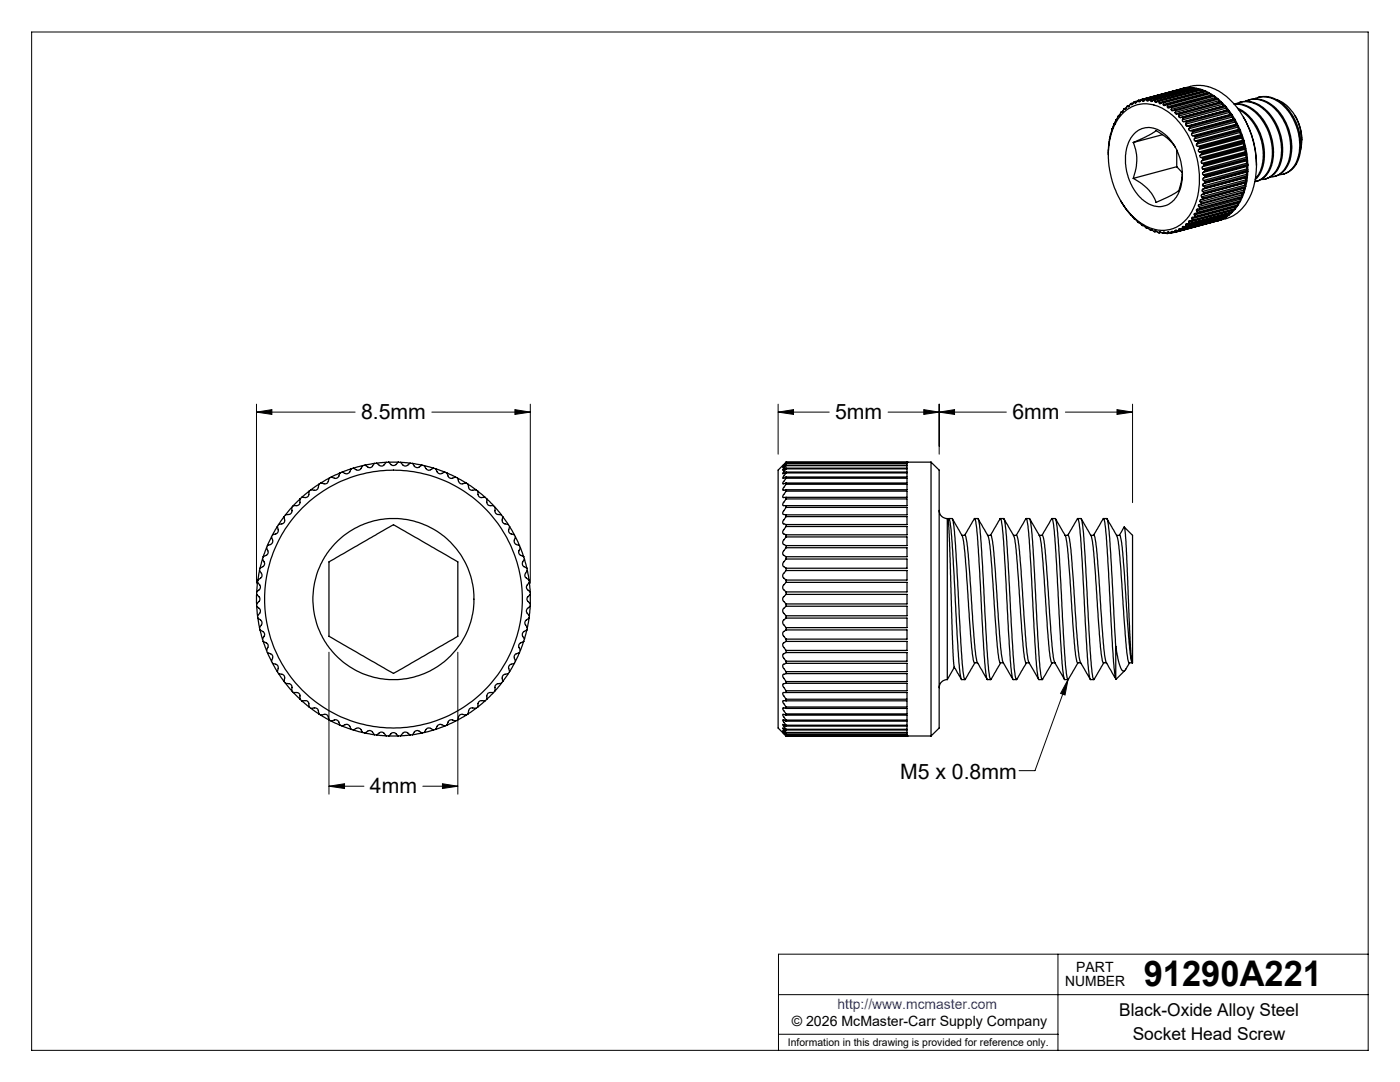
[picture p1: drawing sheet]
<svg xmlns="http://www.w3.org/2000/svg" width="279mm" height="216mm" viewBox="0 0 279 216" stroke-linecap="round" stroke-linejoin="round" font-family="sans-serif">
<g fill="none" stroke="#000" stroke-width=".2">
<path d="M6.3 6.4h266.7v203.2h-266.7zM51.2 82.2l3.1-.5v1zM51.2 80.6v35.8M51.2 82.2h19.7M86.2 82.2h19.6M102.8 81.7l3 .5-3 .5zM105.8 80.6v35.8M155.3 82.2l3.1-.5v1zM155.3 82.2h10.2M155.3 80.6v10M177.2 82.2h23.6M184.4 81.7l3 .5-3 .5z"/>
<path d="M187.4 82.2l3.1-.5v1zM187.4 80.6v10M212.6 82.2h13.4M222.9 81.7l3.1 .5-3.1 .5zM226 80.6v19.7M65.7 130.1v28.4M91.4 130.1v28.4M213.1 135.6l-.6 3.1-.8-.3zM213.1 135.6l-6.5 18.2h-3.2M65.7 156.9l3.1-.5v.9zM65.7 156.9h6.9M84.4 156.9h7"/>
<path d="M88.3 156.4l3.1 .5-3.1 .4zM155.4 198.5h117.6M211.1 190.4v19.2M273 190.4h-117.6v19.2M155.4 206.4h55.7"/>
</g>
<g fill="none" stroke="#000" stroke-width=".25">
<path d="M227.9 19.9l.1-.1 .1 .3M227.9 19.9l-.3 .3M228.7 19.8l-.4 .3h-.2M228.8 19.8h-.1M228.8 19.8v.2M229.4 19.9l-.6 .1M229.5 19.8l-.5 .4-.2-.2M229.5 19.8h.2M229.7 19.8v.3M230.3 19.9l-.6 .2M230.3 19.9l-.4 .3-.2-.1M230.3 19.9h.2"/>
<path d="M230.5 19.9v.3M235.8 17.7l.6-.1-8.5 2.3M235.8 17.7h.1M235.8 17.7l1.8-.4a8.4 8.4 0 0 1 8.1 2.8 18.5 18.5 0 0 1 4 18.6 8 8 0 0 1-5.1 4.9l-1.7 .5M236.5 17.6l.7-.1-8.5 2.3M236.5 17.6l-9.3 2.4M236.5 17.6h.1M237.4 17.5h.6l-8.5 2.3M237.4 17.5l-8.6 2.3M237.4 17.5l.1 .1M238.2 17.5l.7 .1-8.6 2.3M238.2 17.5l-8.5 2.3"/>
<path d="M238.2 17.5l.2 .2M239 17.7l.7 .2-8.5 2.2M239 17.7l-8.5 2.2M239 17.7l.2 .2M239.2 17.9l-8.7 2.3M239.2 17.9v.1M239.9 17.9l.7 .3-8.6 2.2M239.9 17.9l-8.5 2.3M239.9 17.9l.1 .3M240 18.2l.1 .1M240 18.2l-8.6 2.3M240.7 18.2l.7 .4-8.5 2.2"/>
<path d="M240.7 18.2l-8.5 2.3M240.7 18.2l.1 .3M240.8 18.5l.2 .2M240.8 18.5l-8.6 2.3M241.5 18.7l.7 .4-8.5 2.2M241.5 18.7l-8.5 2.3M241.5 18.7l.2 .3M241.7 19l.1 .2M241.7 19l-8.7 2.3M242.4 19.2l.6 .4-8.5 2.3M242.4 19.2l-8.6 2.3M242.4 19.2l.1 .3"/>
<path d="M242.5 19.5l.2 .3M242.5 19.5l-8.7 2.3M243.1 19.8l.7 .6M243.1 19.8l-8.5 2.3M243.1 19.8l.1 .3M249.2 19.9a6 6 0 0 1 6.4 2.9 10.2 10.2 0 0 1 1.3 10.4 3.7 3.7 0 0 1-2.6 2M250.3 19.8a5.3 5.3 0 0 1 6.3 1.8 10.7 10.7 0 0 1 2 11 3.9 3.9 0 0 1-3.3 2.3M251.1 19.4a6 6 0 0 1 6.3 2.9 10.1 10.1 0 0 1 1.2 10.6l-1.2 1.2-1.3 .6M254.8 19.9a8.6 8.6 0 0 1 5 8.3l-.2 1.7M222.3 24.7l-.9 3.1-.2 3.1M222.3 24.7h.1M222.4 24.7h.1"/>
<path d="M222.4 24.7h-.1M222.7 23.8l-.3 .9M222.7 23.8l.1 .1M222.8 23.9h.1M222.9 23.8h-.2M223.2 23l-.4 .9M223.2 23l.1 .1M223.3 23.1h.1M223.4 23h-.2M223.8 22.3l-.5 .8M223.8 22.3v.1M223.9 22.4h-.1"/>
<path d="M224 22.7a6.6 6.6 0 0 1 8.9-.5 16.4 16.4 0 0 1 6.4 12.3 12.3 12.3 0 0 1-2.9 9.7 6.7 6.7 0 0 1-8.9 .2 17.1 17.1 0 0 1-5.1-19.4l.8-1.4zM224 22.3h-.2M224.4 21.7l-.6 .7M224.4 21.7v.1M224.6 21.8h-.2M224.7 21.6l-.3 .2M224.7 21.6l-.3 .1M225 21.1l-.3 .5M225 21.1l.1 .2M225.3 21.2l-.2 .1M225.4 21l-.4 .1M225.7 20.6l-.6 .7"/>
<path d="M225.7 20.6l.1 .2M226 20.8h-.2M226.2 28.4l2-.9 2-1.1a.68 .68 0 0 1 1.1 0l1.9 1.4 1.4 1.6M226.2 28.4a9.4 9.4 0 0 1 0 7.2M226.2 20.5l-.5 .1M226.4 20.3l-.5 .6-.1-.1M226.4 20.3l.1 .2M226.6 26.5a4.4 4.4 0 0 1 6.1 .5l1.6 1.9 1.1 2.5 .5 2.2v2.2a5.4 5.4 0 0 1-3.7 5.3 5.7 5.7 0 0 1-5.6-2.9l-.9-1.5-.6-1.4-.4-2-.1-1.5a7.2 7.2 0 0 1 2-5.3zM226.8 20.4l-.3 .1M226.8 20.4l-.2 .2-.1-.1M227 20.1l-.6 .2M227.2 20l-.4 .4"/>
<path d="M227.2 20l.1 .2M227.6 20.2l-.2 .1-.1-.1M227.6 20.1l-.3 .1M228.5 20l-.4 .1M231.2 20.1l-.5 .3-.2-.2M231.2 20.1l.2 .1M231.4 20.2v.3M232 26.9l-5.8 1.5M232 20.4l.2 .1M232 20.4l-.4 .3-.2-.1v-.1M232.2 20.8l.1 .3 .6-.3M232.2 20.5v.3"/>
<path d="M232.9 20.8l.1 .2M233 21.3v.2l.7-.2M233 21v.3M233.7 21.3l.1 .2M233.8 21.8l.1 .3 .6-.2M233.8 21.5v.3M234.5 21.9l.1 .2M234.5 22.4l.1 .3h.2M234.6 22.1l-.1 .3M234.8 33.3l1.2 1.2M234.8 33.3l-8.6 2.3M234.8 29.9v3.4"/>
<path d="M235.2 22.6l.2 .2M235.2 22.6l-.4 .1M235.3 23.1v.3l.3 .1M235.4 22.8l-.1 .3M236 23.4l.1 .2M236 23.9v.3l.3 .1M236 34.5v.1a8.9 8.9 0 0 1-.9 3.5l-.7 .5-1.6 .8-2.1 1-.1-.2a8.8 8.8 0 0 0-4.4-4.6M236 23.4l-.4 .1M236.1 23.6l-.1 .3M236.6 24.8v.2l.3 .2M236.7 24.2l.1 .2M236.7 24.2l-.4 .1"/>
<path d="M236.8 24.4l-.2 .4M236.9 25.2h.4M237.3 25.7l-.1 .2 .3 .2M237.3 25.2l.2 .1M237.5 25.3l-.2 .4M237.5 26.1h.4M237.8 26.7v.2l.3 .2M237.9 26.1l.1 .2M238 26.3l-.2 .4M238.1 27.1h.4M238.4 27.7l-.1 .2 .2 .2M238.5 27.1l.1 .2"/>
<path d="M238.5 28.1l.4 .1M238.6 27.3l-.2 .4M238.8 28.8v.2l.2 .2M238.9 28.2l.1 .2M239 29.2l.4 .1M239 28.4l-.2 .4M239.2 29.8l-.1 .3 .3 .2M239.4 30.3l.3 .1M239.4 29.3l.1 .2M239.5 29.5l-.3 .3M239.5 31v.3l.2 .1M239.7 39.8l-.2 .2v.3"/>
<path d="M239.7 31.4l.3 .2M239.7 30.4l.1 .3M239.8 32.1l-.1 .3 .2 .2M239.8 30.7l-.3 .3M239.8 39.3l.3 .2M239.9 38.8l-.2 .2 .1 .3M239.9 32.6l.4 .1M240 33.3l-.1 .2 .2 .2M240 38.2l.3 .3M240 31.6l.1 .2M240.1 37.7l-.2 .2 .1 .3M240.1 33.7l.3 .2"/>
<path d="M240.1 39.5l-.1 .2-.3 .1M240.1 31.8l-.3 .3M240.1 34.4l-.1 .3 .2 .2M240.1 37.1l.4 .3M240.2 35.5l-.2 .2 .2 .3M240.2 36.7l-.2 .1 .1 .3M240.2 34.9l.3 .2M240.2 36l.3 .2M240.3 32.7v.3M240.3 38.7l-.4 .1M240.3 38.5v.2M240.3 33l-.3 .3"/>
<path d="M240.4 33.9l.1 .2M240.4 37.6l-.3 .1M240.5 37.4l-.1 .2M240.5 34.1l-.4 .3M240.5 35.1v.2M240.5 36.5l-.3 .2M240.5 36.2v.3M240.5 35.3l-.3 .2M243.2 20.1l.4 .3M243.2 20.1l-8.7 2.3M243.6 20.4l-8.8 2.3M243.8 20.4l-8.6 2.2"/>
<path d="M243.8 20.4h-.2M243.9 20.5l.6 .6M243.9 20.5l-8.5 2.3M243.9 20.5l.1 .3M244 20.8l.3 .3M244 20.8l-8.7 2.3M244.3 21.1l-8.7 2.4M244.5 21.1l-8.5 2.3M244.5 21.1h-.2M244.7 21.3l.5 .6M244.7 21.3l-8.6 2.3M244.7 21.3v.3"/>
<path d="M244.7 21.6l.3 .3M244.7 21.6l-8.7 2.3M245 21.9l-8.7 2.4M245 21.9h.2M245.2 21.9l-8.5 2.3M245.3 22.1l.6 .8M245.3 22.1l-8.5 2.3M245.3 22.1l.1 .3M245.4 22.4l.2 .4M245.4 22.4l-8.8 2.4M245.6 22.8l-8.7 2.4M245.6 22.8l.3 .1"/>
<path d="M245.9 22.9l-8.6 2.3M246 23l.5 .8M246 23.4l.2 .3M246 23l-8.5 2.3M246 23.4l-8.7 2.3M246 23v.4M246.2 23.7l-8.7 2.4M246.2 23.7l.3 .1M246.5 23.8l-8.6 2.3M246.5 24.3l.3 .5M246.5 24.3l-8.7 2.4M246.6 24l.4 .8"/>
<path d="M246.6 24l-8.6 2.3M246.6 24l-.1 .3M246.6 20.7a5.3 5.3 0 0 1 6.2 1.6 10.8 10.8 0 0 1 2.3 11 3.8 3.8 0 0 1-3.4 2.5M246.8 24.8l-8.7 2.3M246.8 24.8h.2M247 21.6a10.2 10.2 0 0 1 5.3 9.7 6.4 6.4 0 0 1-1.8 4.5M247 24.8l-8.5 2.3M247.1 25.4l.2 .4M247.1 25.4l-8.7 2.3M247.1 25l.4 .9M247.1 25l-8.5 2.3M247.1 25v.4"/>
<path d="M247.2 21.8a10.4 10.4 0 0 1 4 12.9l-.7 .9M247.3 25.8l-8.8 2.3M247.3 25.8l.2 .1M247.4 20.4a6 6 0 0 1 6.4 2.8 10.3 10.3 0 0 1 1.2 10.7 3.9 3.9 0 0 1-2.5 1.8M247.5 25.9l-8.6 2.3M247.5 26.4l.2 .5M247.5 26.4l-8.7 2.4M247.5 39.8l-8.7 2.3M247.5 39.8l.1 .3M247.5 39.5v.3M247.6 26.1l.3 .9M247.6 26.1l-8.6 2.3"/>
<path d="M247.6 26.1l-.1 .3M247.7 26.9l-8.7 2.3M247.7 26.9l.2 .1M247.9 27.5l.1 .5M247.9 27l-8.5 2.3M247.9 27.5l-8.7 2.3M247.9 38.9l-8.7 2.3M247.9 38.9l.1 .3M248 39.2l.3-.8-8.6 2.3M248 27.2l.3 1M248 39.2l-8.5 2.3M248 27.2l-8.5 2.3"/>
<path d="M248 27.2l-.1 .3M248 38.5l-.1 .4M248 28l-8.6 2.3M248 28l.3 .2M248.1 23.4a18.5 18.5 0 0 1 2.7 9.6M248.2 28.6l.2 .5M248.2 28.6l-8.7 2.4M248.2 37.9l-8.7 2.4M248.2 37.9l.1 .3M248.3 28.2l-8.6 2.2M248.3 28.4l.3 .9M248.3 38.2l-8.5 2.3"/>
<path d="M248.3 28.4l-8.5 2.3M248.3 28.4l-.1 .2M248.4 29.1l-8.7 2.3M248.4 29.1l.2 .2M248.5 20.2a5.3 5.3 0 0 1 6.2 1.8 10.4 10.4 0 0 1 2 11.2 3.8 3.8 0 0 1-3.2 2.1M248.5 29.8l.1 .5M248.5 29.8l-8.7 2.3M248.5 36.9l-8.7 2.4M248.5 36.9l.1 .3M248.6 37.4l-.3 .8M248.6 37.4l-.3 .1-.1 .4M248.6 37.4l-8.9 2.4"/>
<path d="M248.6 29.3l-8.6 2.3M248.6 29.5l.2 1M248.6 36.5l-.1 .4M248.6 37.2l-8.5 2.3M248.6 29.5l-8.5 2.3M248.6 29.5l-.1 .3M248.6 30.3l-8.7 2.3M248.6 30.3l.2 .2M248.6 36.5l-8.7 2.3M248.7 30.9v.5M248.7 30.9l-8.7 2.4M248.7 35.9l-8.7 2.3"/>
<path d="M248.7 35.9l.1 .3M248.7 35.4v.5M248.7 31.4l-8.6 2.3M248.7 31.4l.3 .2M248.7 35.4l-8.6 2.3M248.8 36.4l-.2 .8M248.8 36.4l-8.5 2.3M248.8 30.5l-8.5 2.2M248.8 36.4l-.2 .1M248.8 30.7l.2 .9M248.8 32.1v.5M248.8 36.2l-8.5 2.3"/>
<path d="M248.8 30.7l-8.5 2.3M248.8 30.7l-.1 .2M248.8 32.1l-8.7 2.3M248.8 34.8l-8.7 2.3M248.8 34.8l.2 .3M248.8 34.3v.5M248.8 32.6l-8.6 2.3M248.8 32.6l.2 .2M248.8 34.3l-8.6 2.4M248.9 33.2l-.1 .2 .1 .3M248.9 33.2l-8.7 2.3M248.9 33.7l-8.7 2.3"/>
<path d="M248.9 33.7l.1 .2M249 35.3l-.2 .9M249 31.9v.9M249 35.3l-8.6 2.3M249 35.1l-8.5 2.3M249 31.9l-8.5 2.2M249 31.6l-8.6 2.3M249 31.9l-.2 .2M249 35.3l-.3 .1M249 34.2v.9M249 33v.9M249 34.2l-8.5 2.3"/>
<path d="M249 33.9l-8.5 2.3M249 33l-8.5 2.3M249 32.8l-8.5 2.3M249 33l-.1 .2M249 34.2l-.2 .1M250.7 36.2a4.8 4.8 0 0 0 3.4-4.6 10.5 10.5 0 0 0-5-10.4l-1.6-.5-1.2 .1a7 7 0 0 1 6.4 4.5 9.6 9.6 0 0 1 0 9.4 3.6 3.6 0 0 1-2.3 1.6M258.5 23.1l.6 1.2 .4 1.3 .3 2.4M223.6 40l1.4 2.2 2.2 2.2M227.2 44.4h.1M227.3 44.4l.7 .6M227.3 44.4h-.1M227.3 44.4h.1"/>
<path d="M228.1 44.9l.7 .6M228.1 44.9h.1M228.1 44.9l-.1 .1M228.1 45h-.1M228.8 45.4l.9 .5M228.8 45.4v.1M228.8 45.4h.1M229 45.5h-.2M229.7 45.8l.8 .4M229.7 45.8v.1M229.8 45.8h-.1M229.9 45.9h-.2"/>
<path d="M230.5 46.1l.9 .4M230.5 46.1v.1M230.6 46.1h-.1M230.8 46.2h-.3M231.4 46.3l.8 .3M231.4 46.3v.2M231.5 46.3h-.1M231.7 46.4l-.3 .1M232.2 46.4l.8 .2M232.2 46.4v.2M232.4 46.4h-.2M232.6 46.5l-.4 .1"/>
<path d="M233 46.4l.1-.1 .7 .2M233 46.4v.2M233.2 46.3l-.2 .1M233.5 46.5l-.5 .1M233.8 46.3l.2-.1 .5 .2M233.8 46.3v.2M234.1 46.2l-.3 .1M234.4 46.4l-.6 .1M234.5 46.1l.2-.2 .5 .2M234.5 46.1l.1 .2-.1 .1M234.9 46l-.4 .1M235.3 45.8l.1 .2"/>
<path d="M235.4 46l-.2 .1M235.7 45.6l-.4 .2M236 45.4l.1 .2-.1 .1M236 45.7l-.7-.1v.2M236.5 45.2l-.5 .2M236.6 44.9l.2 .3M236.7 45.3l-.7-.1v.2M236.8 45.2l-.1 .1M237.3 44.3l.2 .3M237.5 44.6l-.8 .1-.1 .2M237.8 43.6l.2 .3M237.9 44.1h-.6v.2"/>
<path d="M238 43.9l-.1 .2M238.4 42.9l.2 .3M238.5 43.3l-.6 .1-.1 .2M238.6 43.2l-.1 .1M238.8 42.1l.2 .3M238.9 42.5l-.5 .1v.3M239 42.4l-.1 .1M239.2 41.2l.3 .3M239.4 41.7l-.6 .1v.3M239.5 41.5l-.1 .2M239.5 40.3l.3 .2M239.7 40.7l-.5 .2v.3"/>
<path d="M239.8 40.5l-.1 .2M243 44.1h-.2M243.1 44l.7-.2-8.6 2.3M243.1 44l-8.6 2.4M243.2 44h-.1M243.9 43.7l-8.5 2.3M243.9 43.6v.1M244.5 43.4l-.6 .3M244.7 43.4l.5-.4-8.5 2.3M244.7 43.4l-8.7 2.3M244.7 43.1v.3M245.3 42.9l.6-.5-9.3 2.5"/>
<path d="M245.3 42.9l-8.5 2.3M245.4 42.5h.1M245.4 42.5l-.1 .4M246 42.3l.5-.5-8.6 2.3M246 41.9v.1M246 42.3l-8.5 2.3M246 42v.3M246 42l-8.7 2.3M246.5 41.3l-8.7 2.3M246.5 41.3l.1 .3M246.6 41.6l.4-.5-8.5 2.2M246.6 41.2l-.1 .1"/>
<path d="M246.6 41.6l-8.6 2.3M247.1 40.6l-8.7 2.3M247.1 40.6v.3M247.1 40.9l.4-.6-8.6 2.2M247.1 40.4v.2M247.1 40.9l-8.5 2.3M247.6 40.1l.3-.7-8.5 2.3M247.6 40.1l-8.6 2.3M59.9 99.6v.8l-.3 .4-.3 .1h-.8M59.9 99.6l-1.4 1.3M60.2 99.2l-.3 .4M61.7 98l-.2 1.1-.5 .2-.8-.1"/>
<path d="M61.7 98l-1.5 1.2M62.1 97.7l-.4 .3M63.6 96.6l-.1 .8-.3 .4-1.1-.1M63.6 96.6l-1.5 1.1M64 96.4l-.4 .2M65.7 95.4l-.4 1-.6 .2-.7-.2M65.7 95.4l-1.7 1M66.1 95.2l-.4 .2M67.8 94.4l-.2 .7-.4 .3-.3 .1-.8-.3M67.8 94.4l-1.7 .8M68.3 94.2l-.5 .2M70.1 93.6l-.3 .6-.4 .3h-.5l-.6-.3"/>
<path d="M70.1 93.6l-1.8 .6M70.5 93.4l-.4 .2M72.4 92.9l-.4 .7-.4 .2h-.4l-.7-.4M72.4 92.9l-1.9 .5M72.8 92.8l-.4 .1M74.7 92.5l-.4 .6-.4 .2h-.3l-.8-.5M74.7 92.5l-1.9 .3M75.2 92.4l-.5 .1M77.1 92.3l-.8 .7h-.4l-.7-.6M77.1 92.3l-1.9 .1M77.6 92.2l-.5 .1M77.6 92.2l.8 .7 .4-.1 .7-.6"/>
<path d="M77.6 92.2h1.9M79.5 92.2l.4 .1M79.9 92.3l.6 .6 .3 .1 .6-.1 .4-.5M79.9 92.3l1.9 .1M81.8 92.4l.5 .1M82.3 92.5l.4 .5 .5 .3h.2l.8-.5M82.3 92.5l1.9 .3M84.2 92.8l.5 .1M84.7 92.9l.3 .6 .5 .3 1-.4M84.7 92.9l1.8 .5M86.5 93.4l.5 .2M87 93.6l.3 .7 .4 .2 1.1-.3"/>
<path d="M87 93.6l1.8 .6M88.8 94.2l.4 .2M89.2 94.4l.3 .7 .2 .3 .4 .1 .8-.3M89.2 94.4l1.7 .8M90.9 95.2l.4 .2M91.3 95.4l.2 .7 .4 .4 .4 .1 .7-.2M91.3 95.4l1.7 1M93 96.4l.4 .2M93.4 96.6l.1 .7 .3 .4 .3 .1 .9-.1M93.4 96.6l1.6 1.1M95 97.7l.4 .3M95.4 98v.7l.3 .5 .4 .1 .7-.1"/>
<path d="M95.4 98l1.4 1.2M96.8 99.2l.4 .4M97.2 99.6v.7l.2 .5 1.1 .1M97.2 99.6l1.3 1.3M156.9 92.3h24.1v.1M156.9 92.2v.1M156.9 99.6h24.1v1.3h-24.8l.1-.5zM156.9 99.2v.4M156.9 98h24.1v1.2h-24.1M156.9 97.7v.3M156.9 96.6h24.1v1.1h-24.1M156.9 96.4v.2"/>
<path d="M156.9 95.4h24.1v1h-24.1M156.9 95.2v.2M156.9 94.4h24.1v.8h-24.1M156.9 94.2v.2M156.9 93.6h24.1v.6h-24.1M156.9 93.4v.2M156.9 92.9h24.1v.5h-24.1M156.9 92.8v.1M156.9 92.4v.1M156.9 92.2l-1.6 1.6v51.5l1.6 1.6M156.9 92.5l-.7 .8 .7-.5M156.9 92.9l-.7 .9 .7-.4"/>
<path d="M156.9 93.6l-.7 .9 .7-.3M156.9 94.4l-.7 1 .7-.2M156.9 95.4l-.5 .7-.2 .4 .7-.1M156.9 96.6l-.7 1.2 .7-.1M156.9 98l-.7 1 .2 .3 .5-.1M156.9 92.3l-.7 .7 .7-.6M156.9 92.2h28.9M156.9 92.4h24.1M181 92.2h.1M181 92.5v.3h-24.1M185.8 92.2l1.6 1.6v51.5l-1.6 1.6M185.8 92.2v54.7"/>
<path d="M51.2 118.6l.7 .7-.1 .6-.6 .6M51.2 118.1v.5M51.2 118.6v1.9M51.4 116.2l.5 .7 .1 .4-.2 .4-.6 .4M51.4 116.2l-.2 1.9M51.5 115.7l-.1 .5M51.8 113.8l.4 .7 .1 .5-.2 .3-.6 .4M51.8 113.8l-.3 1.9M51.9 113.4l-.1 .4M52.4 111.5l.4 .9v.3l-.3 .3-.6 .4M52.4 111.5l-.5 1.9M52.5 111.1l-.1 .4"/>
<path d="M53.2 109.3l.3 1-.2 .4-.8 .4M53.2 109.3l-.7 1.8M53.4 108.9l-.2 .4M54.2 107.1l.2 .7v.5l-.3 .3-.7 .3M54.2 107.1l-.8 1.8M54.4 106.7l-.2 .4M55.4 105.1l.1 .6-.1 .6-.3 .2-.7 .2M55.4 105.1l-1 1.6M55.6 104.7l-.2 .4M56.7 103.1l.1 .7-.1 .4-.3 .3-.8 .2M56.7 103.1l-1.1 1.6M57 102.7l-.3 .4"/>
<path d="M58.2 101.2l.1 .8-.2 .4-.4 .3h-.7M58.2 101.2l-1.2 1.5M58.5 100.9l-.3 .3M65.7 112.1l12.8-7.4 4.8 2.7 8.1 4.7v14.9l-12.9 7.4-6.4-3.7-6.4-3.7zM98.5 100.9l.3 .3M98.8 101.2l.1 1.2 .4 .3h.7M98.8 101.2l1.2 1.5M100 102.7l.3 .4M100.3 103.1v1.1l.3 .3 .8 .2M100.3 103.1l1.1 1.6M101.4 104.7l.3 .4M101.7 105.1l-.2 .7 .1 .5 .3 .2 .8 .2"/>
<path d="M101.7 105.1l1 1.6M102.7 106.7l.2 .4M102.9 107.1l-.3 .8 .1 .3 .3 .5 .7 .2M102.9 107.1l.8 1.8M103.7 108.9l.2 .4M103.9 109.3l-.4 1 .3 .5 .7 .3M103.9 109.3l.6 1.8M104.5 111.1l.2 .4M104.7 111.5l-.4 .7v.5l.2 .3 .7 .4M104.7 111.5l.5 1.9M105.2 113.4v.4M105.2 113.8l-.5 1.1 .1 .3 .8 .5"/>
<path d="M105.2 113.8l.4 1.9M105.6 115.7l.1 .5M105.7 116.2l-.5 .6-.1 .5 .7 .8M105.7 116.2l.1 1.9M105.8 118.1v.5M105.8 118.6l-.6 .6v.3l.1 .4 .5 .6M105.8 118.6v1.9M156.9 118.6h24.1v1.9h-24.1M156.9 118.1v.5M156.9 116.2h24.1v1.9h-24.1M156.9 115.7v.5M156.9 113.8h24.1v1.9h-24.1"/>
<path d="M156.9 113.4v.4M156.9 111.5h24.1v1.9h-24.1M156.9 111.1v.4M156.9 109.3h24.1v1.8h-24.1M156.9 108.9v.4M156.9 107.1h24.1v1.8h-24.1M156.9 106.7v.4M156.9 105.1h24.1v1.6h-24.1M156.9 104.7v.4M156.9 103.1h24.1v1.6h-24.1M156.9 102.7v.4M156.9 101.2h24.1v1.5h-24.1"/>
<path d="M156.9 100.9v.3M156.9 101.2l-.7 1.1 .1 .3 .6 .1M156.9 103.1l-.7 1 .1 .4 .6 .2M156.9 105.1l-.7 1 .1 .4 .6 .2M156.9 107.1l-.7 1v.4l.7 .4M156.9 109.3l-.7 1v.4l.7 .4M156.9 111.5l-.7 1 .1 .5 .6 .4M156.9 113.8l-.7 1v.4l.7 .5M156.9 116.2l-.7 .9 .1 .4 .6 .6M156.9 118.6l-.7 .8 .1 .5 .6 .6M187.4 101.8a1.57 1.57 0 0 0 1.7 1.7M189.1 103.5v32.1"/>
<path d="M189.1 103.5l.1 .3M189.2 103.8l.3 3.6 .6 21.1 .3 4.6M189.2 103.7l.1-.2a14.3 14.3 0 0 1 .7 4.7l1.5 25 .4 2.4h.7M189.4 103.5l.7 .1 .4 2.6 1.6 27a3.9 3.9 0 0 0 .5 2.4l2-3.3M190.1 103.5l1.5 2.6a6.6 6.6 0 0 1 .9 3.8l1.5 20.2a4 4 0 0 0 .5 2.2h.6M192 106.8l.7 .1 .3 1.5 1.7 21.9a4.2 4.2 0 0 0 .8 2.6l1.5 2.7M192.5 106.8l2-3.3a16.8 16.8 0 0 1 .7 5.4l1.4 24.3 .4 2.4h.7M194.5 103.5h.7l.4 2.4 1.7 27.3a3.9 3.9 0 0 0 .5 2.4l1.9-3.3M195.2 103.5l1.5 2.6a5.1 5.1 0 0 1 .9 3.2l1.5 20.8 .4 2.1 .7 .1M197.1 106.8h.7l.1 .2 .4 2.3 1.5 20.8a4.4 4.4 0 0 0 .8 2.8l1.5 2.7M197.7 106.8l1.9-3.3a15.6 15.6 0 0 1 .7 5l1.4 24.4 .4 2.7h.7M199.6 103.5h.7l.5 2.4 1.6 27.6a3.9 3.9 0 0 0 .5 2.1l1.9-3.3"/>
<path d="M200.3 103.5l1.5 2.6a5.1 5.1 0 0 1 .9 3.2l1.5 19.4 .2 2.5 .4 1.1M202.2 106.8l.8 .1 .4 2.2 1.2 17.4 .5 4.8 .3 1 1.9 3.3M202.8 106.8l2-3.3 .4 1.6 .2 2.7 1.5 25.9 .4 1.9h.7M204.8 103.5h.7l.4 2.1 1.7 27.9a3.9 3.9 0 0 0 .4 2.1l2-3.3M205.5 103.5l1.5 2.6a5.1 5.1 0 0 1 .9 3.2l1.4 19.1 .3 2.8 .2 .8 .1 .3M207.4 106.8l.7 .1 .4 1.9 1.2 16.9 .5 5.5 .3 1.1 1.9 3.3M208 106.8l1.9-3.3a7.2 7.2 0 0 1 .6 3.3l1.4 25.5 .5 3.1 .1 .2h.6M209.9 103.5h.7l.4 1.9 1.4 24.7 .4 4.1 .3 1.4 2-3.3M210.6 103.5l1.5 2.6a4.6 4.6 0 0 1 .9 3l1.6 21.4 .4 1.8h.7M212.5 106.8h.6a15.9 15.9 0 0 1 .8 5.3l1.4 18.6 .3 1.4 2 3.5M213.1 106.8l2-3.3a7.2 7.2 0 0 1 .5 3.3l1.5 25.5 .4 3.1 .1 .2h.7M215.1 103.5l.7 .1 .5 2.9 1.5 26.7a3.9 3.9 0 0 0 .5 2.4l2-3.3"/>
<path d="M215.8 103.5l1.5 2.6a6.6 6.6 0 0 1 .9 3.8l1.5 20.2a3.4 3.4 0 0 0 .5 2.2h.6M217.7 106.8h.6M218.3 106.8l1.9-3.3a14.6 14.6 0 0 1 .7 5l1.1 20.4 .3 4.3 .4 2.2M218.3 106.8a14.9 14.9 0 0 1 .7 4.9l1.4 18.8a4.1 4.1 0 0 0 .8 2.4l1.5 2.6M220.2 103.5h.7l.5 2.7 1.3 22.8M220.9 103.5l1.5 2.6a5.1 5.1 0 0 1 .9 3.2l1.6 20.8 .4 2.1 .7 .1-.3-.6-.3-2.4-1.5-20.9-.3-1.5-.8-.1M224.4 105.2l1.6 1.6v25.5l-.2-.9-.2-2.3-.8-19.7-.4-4.2-1 1.6M51.2 121l.8 .7-.1 .6-.5 .6M51.2 120.5v.5M51.2 121l.2 1.9M51.4 122.9l.1 .4M51.5 123.3l.8 .8-.1 .5-.4 .6"/>
<path d="M51.5 123.3l.3 1.9M51.8 125.2l.1 .5M51.9 125.7l.7 .4 .2 .4-.4 1M51.9 125.7l.5 1.8M52.4 127.5l.1 .5M52.5 128l.7 .3 .3 .3v.4l-.3 .8M52.5 128l.7 1.8M53.2 129.8l.2 .4M53.4 130.2l.8 .4 .2 .2v.4l-.2 .7M53.4 130.2l.8 1.7M54.2 131.9l.2 .5M54.4 132.4l.9 .2 .2 .3-.1 1.1"/>
<path d="M54.4 132.4l1 1.6M55.4 134l.2 .4M55.6 134.4l.8 .2 .3 .2 .1 .3-.1 .9M55.6 134.4l1.1 1.6M56.7 136l.3 .3M57 136.3l.7 .1 .4 .2 .2 .5-.1 .7M57 136.3l1.2 1.5M58.2 137.8l.3 .4M58.5 138.2h.9l.3 .2 .2 .3v.8M58.5 138.2l1.4 1.3M59.9 139.5l.3 .3M60.2 139.8h.9l.4 .2 .1 .3 .1 .8"/>
<path d="M60.2 139.8l1.5 1.3M96.8 139.8h-.8l-.4 .2-.2 1.1M96.8 139.8l-1.4 1.3M97.2 139.5l-.4 .3M98.5 138.2h-.8l-.4 .2-.1 .4v.7M98.5 138.2l-1.3 1.3M98.8 137.8l-.3 .4M100 136.3l-.8 .2-.4 .3v1M100 136.3l-1.2 1.5M100.3 136l-.3 .3M101.4 134.4l-.8 .2-.3 .2-.1 .3 .1 .9M101.4 134.4l-1.1 1.6"/>
<path d="M101.7 134l-.3 .4M102.7 132.4l-.8 .2-.3 .3-.1 .4 .2 .7M102.7 132.4l-1 1.6M102.9 131.9l-.2 .5M103.7 130.2l-.8 .3-.2 .2-.1 .4 .3 .8M103.7 130.2l-.8 1.7M103.9 129.8l-.2 .4M104.5 128l-.9 .6-.1 .3 .4 .9M104.5 128l-.6 1.8M104.7 127.5l-.2 .5M105.2 125.7l-.7 .4-.3 .4 .1 .4 .4 .6M105.2 125.7l-.5 1.8"/>
<path d="M105.2 125.2v.5M105.6 123.3l-.7 .6-.2 .3 .1 .3 .4 .7M105.6 123.3l-.4 1.9M105.7 122.9l-.1 .4M105.8 121l-.6 .5-.1 .3 .1 .5 .5 .6M105.8 121l-.1 1.9M105.8 120.5v.5M156.2 138.3l.1-.1h24.7v1.3h-24.1l-.6-.8zM156.9 139.8h24.1v1.3h-24.1M156.9 139.5v.3M156.9 137.8v.4M156.9 136.3h24.1v1.5h-24.1"/>
<path d="M156.9 136v.3M156.9 134.4h24.1v1.6h-24.1M156.9 134v.4M156.9 132.4h24.1v1.6h-24.1M156.9 131.9v.5M156.9 130.2h24.1v1.7h-24.1M156.9 129.8v.4M156.9 128h24.1v1.8h-24.1M156.9 127.5v.5M156.9 125.7h24.1v1.8h-24.1M156.9 125.2v.5M156.9 123.3h24.1v1.9h-24.1"/>
<path d="M156.9 122.9v.4M156.9 121h24.1v1.9h-24.1M156.9 120.5v.5M156.9 121l-.7 .7 .1 .5 .6 .7M156.9 123.3l-.7 .7 .1 .5 .6 .7M156.9 125.7l-.7 .6 .1 .5 .6 .7M156.9 128l-.7 .5 .1 .5 .6 .8M156.9 130.2l-.7 .5 .1 .5 .6 .7M156.9 132.4l-.7 .4 .1 .4 .6 .8M156.9 134.4l-.7 .3 .1 .4 .6 .9M156.9 136.3l-.7 .3 .1 .4 .6 .8M156.9 139.8l-.7 .1 .1 .3 .6 .9"/>
<path d="M189.1 135.6h-.2a1.63 1.63 0 0 0-1.5 1.6M190.4 133.1l1.5 2.5M190.5 133.1l-1.4 2.5M204.8 132.3h.6M209.9 132.3h.6M222.7 129l.5 2.9a2.74 2.74 0 0 0 1 2 3.1 3.1 0 0 0 1.2-1.6M222.7 129v6.4M224.5 133.8l-1.8 1.7v-.1M61.7 141.1l.4 .3M62.1 141.4l.9-.1 .3 .1 .2 .3 .1 .8M62.1 141.4l1.5 1.1M63.6 142.5l.4 .2"/>
<path d="M64 142.7l.8-.2 .4 .1 .3 .4 .2 .7M64 142.7l1.7 1M65.7 143.7l.4 .2M66.1 143.9l1.1-.2 .4 .3 .2 .7M66.1 143.9l1.7 .8M67.8 144.7l.5 .2M68.3 144.9l.8-.4 .3 .1 .3 .2 .4 .7M68.3 144.9l1.8 .6M70.1 145.5l.4 .2M70.5 145.7l1-.5 .5 .3 .4 .7M70.5 145.7l1.9 .5M72.4 146.2l.4 .1"/>
<path d="M72.8 146.3l.6-.5h.5l.4 .2 .4 .6M72.8 146.3l1.9 .3M74.7 146.6h.5M75.2 146.6l.5-.4 .6-.1 .3 .1 .5 .6M75.2 146.6l1.9 .2M77.1 146.8l.5 .1M77.6 146.9l.8-.7 .5 .1 .6 .6M77.6 146.9h1.9M79.9 146.8l-.4 .1M81.8 146.6l-.6-.5h-.5l-.8 .7M81.8 146.6l-1.9 .2M82.3 146.6h-.5"/>
<path d="M84.2 146.3l-1-.5-.4 .1-.5 .7M84.2 146.3l-1.9 .3M84.7 146.2l-.5 .1M86.5 145.7l-.7-.4h-.4l-.4 .3-.3 .6M86.5 145.7l-1.8 .5M87 145.5l-.5 .2M88.8 144.9l-1-.4-.4 .2-.4 .8M88.8 144.9l-1.8 .6M89.2 144.7l-.4 .2M90.9 143.9l-.7-.3-.5 .1-.2 .2-.3 .8M90.9 143.9l-1.7 .8M91.3 143.7l-.4 .2"/>
<path d="M93 142.7l-.7-.2-.5 .2-.5 1M93 142.7l-1.7 1M93.4 142.5l-.4 .2M95 141.4l-1-.1-.3 .1-.3 1.1M95 141.4l-1.6 1.1M95.4 141.1l-.4 .3M156.9 146.8v.1M156.9 146.6h.1M156.9 146.3h24.1v.3M156.9 146.2v.1M156.9 145.7h24.1v.5h-24.1M156.9 145.5v.2"/>
<path d="M156.9 144.9h24.1v.6h-24.1M156.9 144.7v.2M156.9 143.9h24.1v.8h-24.1M156.9 143.7v.2M156.9 142.7h24.1v1h-24.1M156.9 142.5v.2M156.9 141.4h24.1v1.1h-24.1M156.9 141.1v.3M156.9 141.4l-.7-.1 .1 .3 .6 .9M156.9 142.7l-.7-.1 .1 .3 .6 .8M156.9 143.9l-.7-.2 .7 1M156.9 144.9l-.7-.4 .7 1"/>
<path d="M156.9 145.7l-.7-.5 .7 1M156.9 146.3l-.7-.5 .7 .8M156.9 146.6l-.7-.5 .7 .7M156.9 146.9h28.9M156.9 146.6h24.1M181 146.9h.1M181 146.6v.2h-24.1"/>
<circle cx="78.5" cy="119.5" r="25.7"/>
<circle cx="78.5" cy="119.5" r="16.1"/>
</g>
<path d="M65.7 156.9l3.1-.5v.9zM88.3 156.4l3.1 .5-3.1 .4zM51.2 82.2l3.1-.5v1zM102.8 81.7l3 .5-3 .5zM184.4 81.7l3 .5-3 .5zM155.3 82.2l3.1-.5v1zM187.4 82.2l3.1-.5v1zM222.9 81.7l3.1 .5-3.1 .5zM213.1 135.6l-.6 3.1-.8-.3z" fill="#000"/>
<text font-size="7.1" x="228.3" y="196.8">91290A221</text>
<g font-size="4.2">
<text x="72.1" y="83.6">8.5mm</text>
<text x="166.7" y="83.6">5mm</text>
<text x="202" y="83.6">6mm</text>
<text x="179.6" y="155.4">M5 x 0.8mm</text>
<text x="73.8" y="158.3">4mm</text>
</g>
<g font-size="3.5">
<text x="223.4" y="202.8">Black-Oxide Alloy Steel</text>
<text x="226.1" y="207.5">Socket Head Screw</text>
</g>
<g font-size="2.8">
<text x="212.6" y="196.8">NUMBER</text>
<text x="214.8" y="194">PART</text>
<text x="158" y="204.8">© 2026 McMaster-Carr Supply Company</text>
</g>
<text font-size="2.8" fill="#00f" x="167.1" y="201.4">http://www.mcmaster.com</text>
<text font-size="2.1" x="157.3" y="208.6">Information in this drawing is provided for reference only.</text>
</svg>
